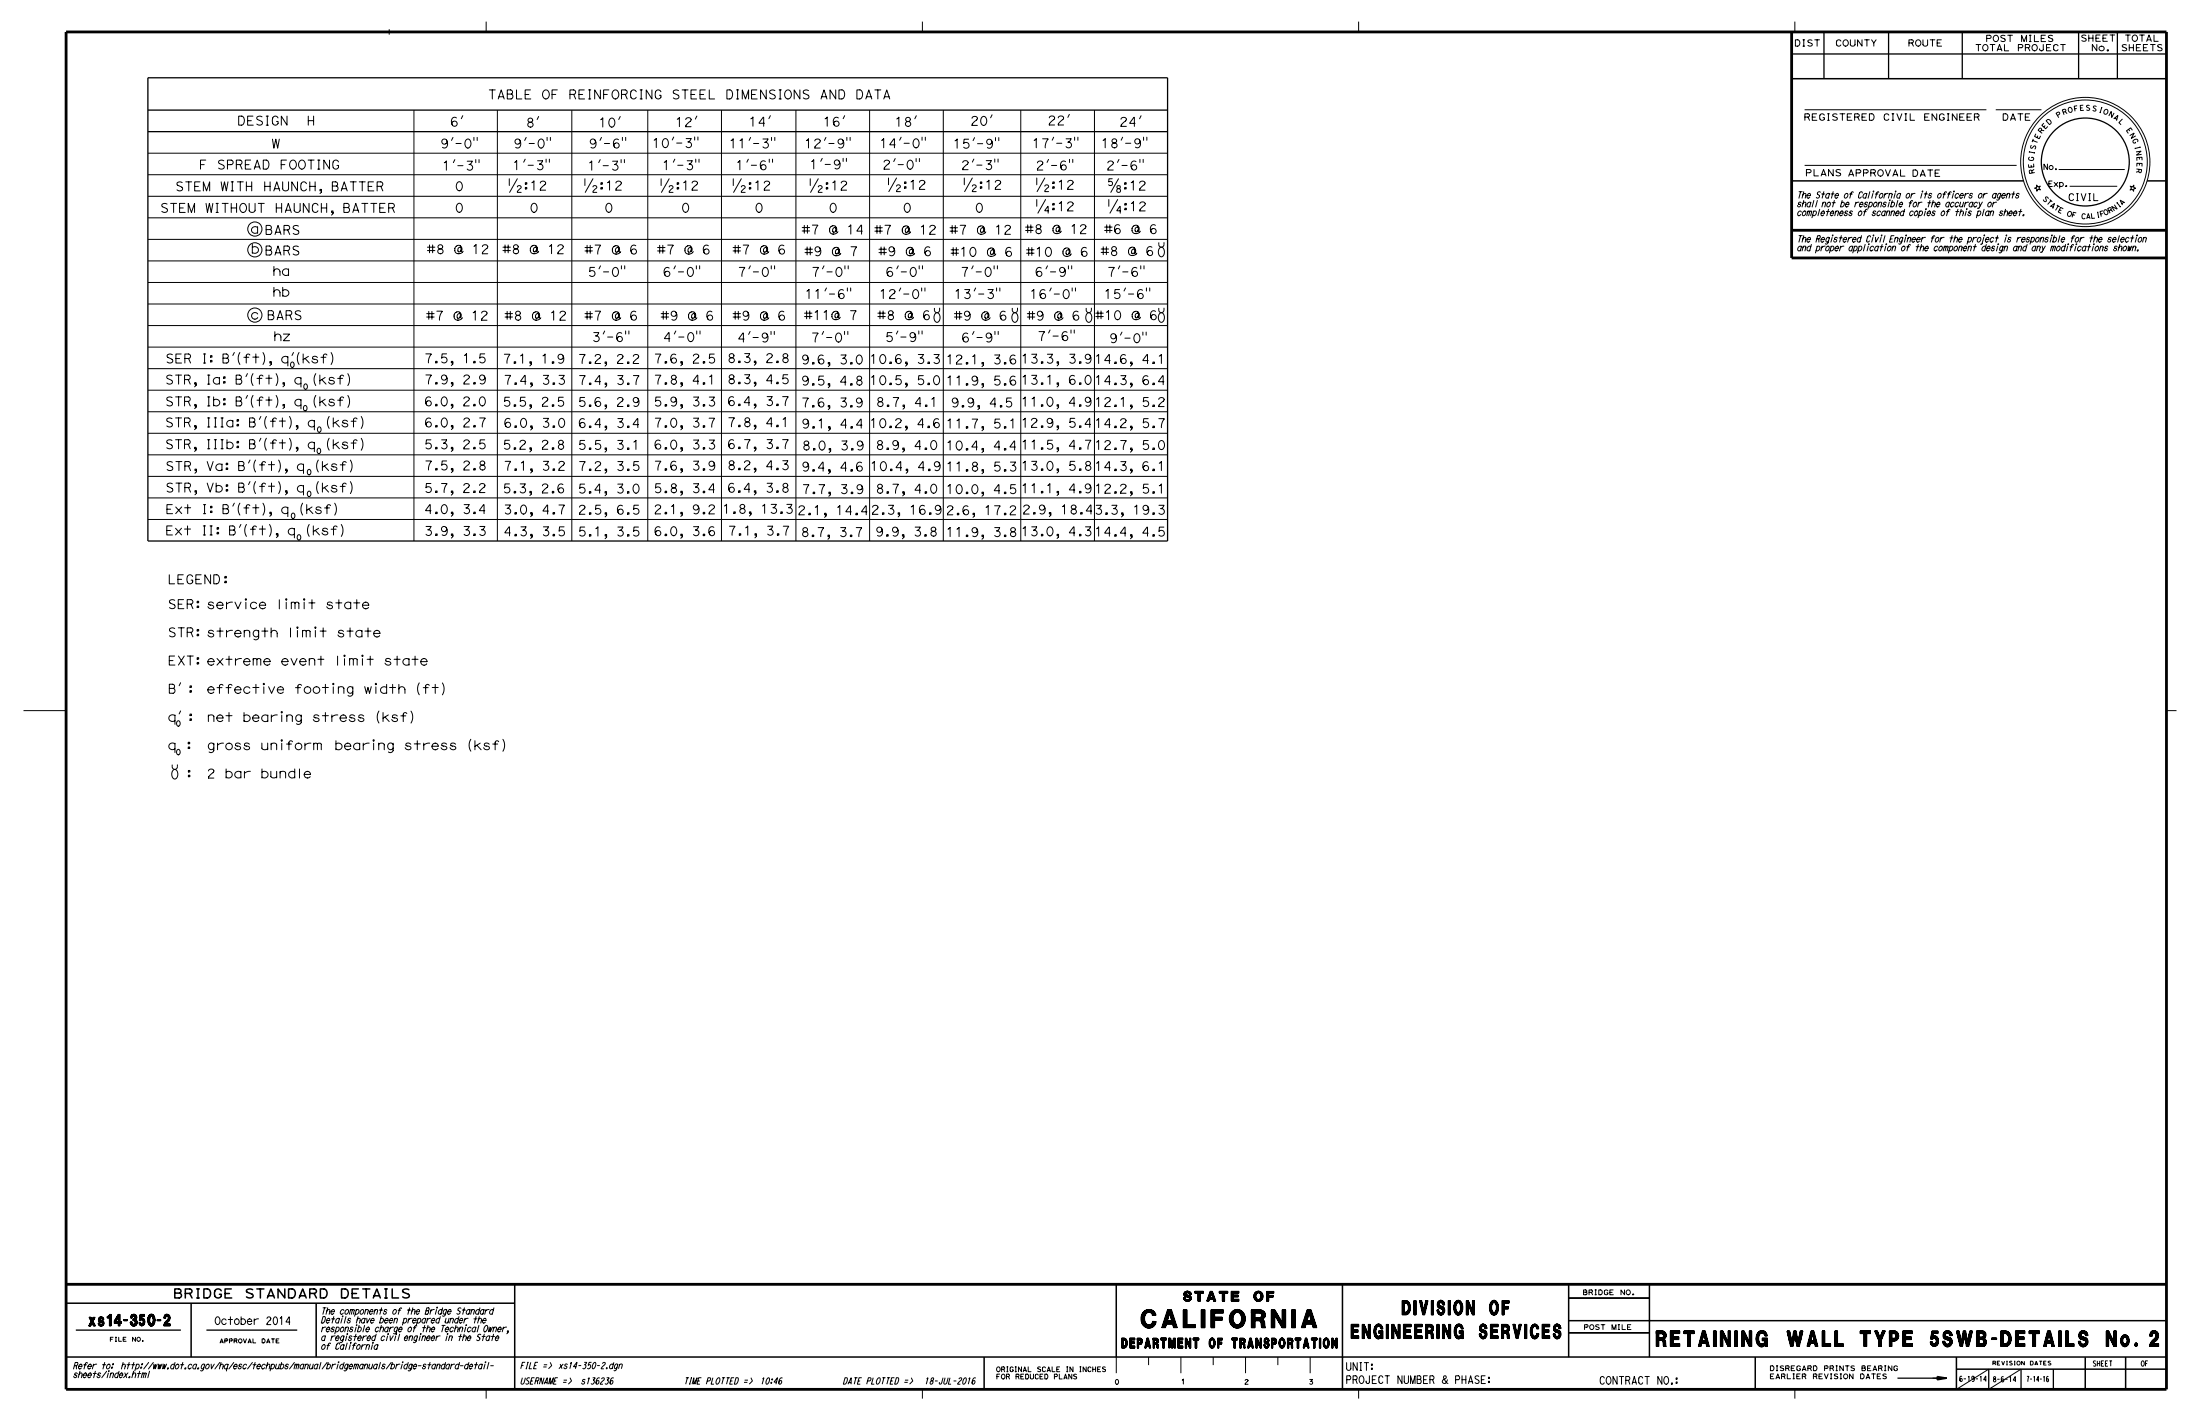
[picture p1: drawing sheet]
<svg xmlns="http://www.w3.org/2000/svg" width="432mm" height="279mm" viewBox="0 0 432 279" stroke-linecap="round" stroke-linejoin="round" font-family="sans-serif">
<g fill="none" stroke="#000" stroke-width=".25">
<path d="M29 15.3h200.2v90.9h-200.2zM351.6 10.6h73.6M358 6.3v9.1M370.7 6.3v9.1M385.1 6.3v9.1M408 6.3v9.1M415.6 6.3v9.1M29 21.6h200.2M29 25.8h200.2M14.9 261h20.6M40.5 261h17.8M307.9 261.5h15.8"/>
<path d="M372.4 270.4h8.9M390.3 268.7v3.9M396.7 268.7v3.9M403 268.7v3.9"/>
<circle cx="409.3" cy="31.8" r="8.6"/>
</g>
<g fill="none" stroke="#000" stroke-width=".2">
<path d="M76.4 5.7v1.1M95.4 4.2v2.1M181 4.2v2.1M266.7 4.2v2.1M352.3 4.2v2.1M29 30.1h200.2M29 34.3h200.2M29 38.5h200.2M81.2 21.6v84.6M88.9 27l-.3 .6M89.3 31.3l-.3 .6M90.8 22.7l-.3 .6"/>
<path d="M93 27v.6M93.4 31.3v.6M93.7 27v.6M94 31.3v.6M97.6 21.6v84.6M100 35.1v1.3M101.5 36.7a.37 .37 0 0 1 .5-.3 .37 .37 0 0 1 .3 .5l-.7 .6-.1 .3h.8M101.5 35.1l-1.5 2.7M103.1 31.2l-.3 .6M103.1 36.8h.3v.3h-.3zM103.1 35.8h.3v.3h-.3zM103.3 27l-.3 .6"/>
<path d="M104.4 35.9l.4-.4v1.8M105.7 22.9l-.3 .5M106 35.9a.49 .49 0 0 1 .7-.4 .49 .49 0 0 1 .2 .8l-.6 .5-.3 .5h1.1M107.2 31.2v.6M107.4 27v.6M107.8 31.2v.6M108 27v.6M112.2 21.6v84.6M114.8 35.1v1.3M116.4 36.7a.37 .37 0 0 1 .4-.3 .37 .37 0 0 1 .3 .5l-.7 .6v.3h.7M116.4 35.1l-1.5 2.7M117.8 31.3l-.3 .6"/>
<path d="M118 36.8h.2v.3h-.2zM118 35.8h.2v.3h-.2zM118.1 27l-.3 .6M119.2 35.9l.4-.4v1.8M120.9 35.9a.49 .49 0 0 1 .6-.4 .49 .49 0 0 1 .3 .8l-.7 .5-.2 .5h1M121.7 22.9l-.3 .5M121.9 31.3v.6M122.2 27v.6M122.6 31.3v.6M122.8 27v.6M127.1 21.6v84.6M129.8 35.1v1.3"/>
<path d="M131.3 36.7a.37 .37 0 0 1 .5-.3 .37 .37 0 0 1 .3 .5l-.7 .6-.1 .3h.8M131.3 35.1l-1.5 2.7M132.2 26.9l-.3 .6M132.4 31.2l-.2 .6M132.9 36.8h.3v.3h-.3zM132.9 35.8h.3v.3h-.3zM134.2 35.9l.4-.4v1.8M135.8 35.9a.49 .49 0 0 1 .7-.4 .49 .49 0 0 1 .2 .8l-.6 .5-.3 .5h1.1M136.3 26.9v.6M136.6 31.2v.6M136.8 22.8l-.3 .6M137 26.9v.6"/>
<path d="M137.2 31.2v.6M141.6 21.6v84.6M143.9 35.1v1.3M145.5 36.7a.37 .37 0 0 1 .5-.3 .37 .37 0 0 1 .2 .5l-.7 .6v.3h.8M145.5 35.1l-1.5 2.7M146.9 31.2l-.3 .6M147.1 36.8h.3v.3h-.3zM147.1 35.8h.3v.3h-.3zM147.3 27l-.3 .6M148.3 35.9l.5-.4v1.8M150 35.9a.49 .49 0 0 1 .7-.4 .49 .49 0 0 1 .2 .8l-.7 .5-.2 .5h1.1M151 31.2v.6"/>
<path d="M151.2 22.7l-.3 .6M151.4 27v.6M151.6 31.2v.6M152.1 27v.6M156.2 21.6v84.6M159 35.1v1.3M160.6 36.7a.37 .37 0 0 1 .5-.3 .37 .37 0 0 1 .2 .5l-.7 .6v.3h.8M160.6 35.1l-1.5 2.7M161.4 31.1l-.3 .6M162.1 27l-.3 .6M162.2 36.8h.3v.3h-.3zM162.2 35.8h.3v.3h-.3z"/>
<path d="M163.5 35.9l.4-.4v1.8M165.1 35.9a.49 .49 0 0 1 .7-.4 .49 .49 0 0 1 .2 .8l-.6 .5-.3 .5h1.1M165.5 31.1v.6M165.8 22.7l-.3 .6M166.1 31.1v.6M166.2 27v.6M166.9 27v.6M170.7 21.6v84.6M174.4 34.9v1.4M175.7 31.1l-.3 .6M176 36.5a.37 .37 0 0 1 .4-.2 .37 .37 0 0 1 .3 .4l-.7 .7v.2h.7M176 34.9l-1.5 2.7"/>
<path d="M176.9 26.9l-.3 .6M177.5 36.6h.3v.3h-.3zM177.5 35.7h.3v.3h-.3zM178.8 35.7l.4-.3v1.8M179.8 31.1v.6M179.8 22.7l-.2 .6M180.5 31.1v.6M180.5 35.8a.49 .49 0 0 1 .6-.4 .49 .49 0 0 1 .3 .7l-.7 .6-.2 .5h1M181 26.9v.6M181.6 26.9v.6M185.1 21.6v84.6M189.3 34.9v1.4"/>
<path d="M190.8 36.5a.37 .37 0 0 1 .5-.2 .37 .37 0 0 1 .3 .4l-.7 .7-.1 .2h.8M190.8 34.9l-1.5 2.7M191.1 31.2l-.3 .6M191.3 27l-.3 .6M192.4 36.6h.3v.3h-.3zM192.4 35.7h.3v.3h-.3zM193.7 35.7l.4-.3v1.8M194.7 22.5l-.3 .6M195.2 31.2v.6M195.4 35.8a.49 .49 0 0 1 .6-.4 .49 .49 0 0 1 .2 .7l-.6 .6-.2 .5h1M195.4 27v.6M195.9 31.2v.6"/>
<path d="M196 27v.6M200.3 21.6v84.6M203.5 34.9v1.4M203.5 39.2v1.3M205.1 36.5a.37 .37 0 0 1 .4-.2 .37 .37 0 0 1 .3 .4l-.7 .7v.2h.7M205.1 34.9l-1.5 2.7M205.2 39.2l-1.5 2.6M205.8 31.3l-.3 .6M206.6 39.9h.3v.3h-.3zM206.6 36.6h.3v.3h-.3zM206.6 35.7h.3v.3h-.3zM206.8 26.9l-.3 .6"/>
<path d="M207.9 35.7l.4-.3v1.8M207.9 39.9l.4-.3v1.8M209.6 40a.49 .49 0 0 1 .6-.4 .49 .49 0 0 1 .3 .7l-.7 .6-.2 .5h1M209.6 35.8a.49 .49 0 0 1 .6-.4 .49 .49 0 0 1 .3 .7l-.7 .6-.2 .5h1M209.9 22.4l-.3 .6M209.9 31.3v.6M210.6 31.3v.6M210.9 26.9v.6M211.6 26.9v.6M214.8 21.6v84.6M217.6 39.2v1.3M218.3 35.1h-.6l-.1 .6 .3-.1a.42 .42 0 0 1 .4 .5 .42 .42 0 0 1-.7 .2"/>
<path d="M219.4 39.2l-1.5 2.6M219.5 37a.38 .38 0 0 0-.3 .6 .38 .38 0 0 0 .7 0 .38 .38 0 0 0-.3-.6l-.3-.1v-.4h.5v.4l-.2 .1M219.5 35.1l-1.5 2.7M219.6 31.3l-.3 .6M220.3 26.9l-.2 .6M220.8 36.8h.2v.3h-.2zM220.8 35.8h.2v.3h-.2zM220.8 39.9h.3v.3h-.3zM222 35.9l.4-.4v1.8M222.1 39.9l.4-.3v1.8M223.7 35.9a.49 .49 0 0 1 .6-.4 .49 .49 0 0 1 .3 .8l-.7 .5-.2 .5h1M223.7 40a.49 .49 0 0 1 .7-.4 .49 .49 0 0 1 .2 .7l-.6 .6-.3 .5h1.1"/>
<path d="M223.7 31.3v.6M224 22.7l-.3 .6M224.4 31.3v.6M224.5 26.9v.6M225.1 26.9v.6M354.2 21.5h35.7M354.2 32.5h41.6M367.6 38l-.2 .9M370.8 39.7l-.2 .9M372 38l-.3 .9M377.2 38l-.2 .9M383.4 38l-.2 .9"/>
<path d="M391.7 21.5h9M399.7 36.3l.3 .4 .4-.2-.2 .4 .3 .4-.5-.2-.2 .4v-.4l-.5-.2 .4-.1zM404.1 33.3h12.9M406.2 36.6h9.4M418.1 36.5l.4 .2 .3-.4v.5l.4 .1-.4 .2v.4l-.3-.3-.4 .1 .3-.4zM29 42.7h200.2M29 47h200.2M29 59.7h200.2M29 51.2h200.2M29 55.4h200.2M117.9 52.2l-.3 .6M122 52.2v.6"/>
<path d="M122.6 52.2v.6M132.6 52.2l-.3 .6M136.7 52.2v.6M137.3 52.2v.6M147.3 52.2l-.3 .6M151.4 52.2v.6M152 52.2v.6M161.7 52.2l-.3 .6M162.2 56.5l-.3 .6M165.8 52.2v.6M166.3 56.5v.6M166.5 52.2v.6"/>
<path d="M167 56.5v.6M176.3 52.2l-.3 .6M176.8 56.5l-.3 .6M180.4 52.2v.6M180.9 56.5v.6M181.1 52.2v.6M181.5 56.5v.6M191 52.2l-.3 .6M191.5 56.5l-.3 .6M195.1 52.2v.6M195.6 56.5v.6M195.8 52.2v.6"/>
<path d="M196.2 56.5v.6M205.6 52.2l-.3 .6M205.8 41.4h-.7l.6-.9v1.3M206.3 56.5l-.3 .6M206.6 40.9h.3v.3h-.3zM209.7 52.2v.6M210.3 52.2v.6M210.4 56.5v.6M211.1 56.5v.6M219.8 52.2l-.3 .6M220 41.4h-.8l.6-.9 .1 1.3M220.8 40.9h.3v.3h-.3z"/>
<path d="M220.9 56.5l-.3 .6M223.9 52.2v.6M224.5 52.2v.6M225 56.5v.6M225.7 56.5v.6M227.7 48.6l.2-.1a1.05 1.05 0 0 1 .6 1 1.05 1.05 0 0 1-.6 .9 1.08 1.08 0 0 1-.2-1.8zM228.5 47.5v.5a.51 .51 0 0 1-.6 .5 .51 .51 0 0 1-.5-.5v-.4M359.6 46.6l-.2 .9M366.7 48.3l-.2 .9M367.6 46.6l-.2 .9M369.2 46.6l-.2 .9M370.1 48.3l-.2 .9"/>
<path d="M374 46.6l-.2 .9M377.9 41.4l-.2 .9M385.9 41.4l-.2 .9M389.4 46.6l-.4 1.2-.2 .1M392.1 48.3l-.2 .9M393.7 46.6l-.2 .9M402.6 46.6l-.2 .9M405.8 48.3l-.2 .9M407.4 48.3l-.2 .9M410.9 48.3l-.3 .9M419.3 46.6l-.2 .9M29 63.9h200.2"/>
<path d="M29 68.1h200.2M29 72.3h200.2M29 76.6h200.2M46 69.2l-.3 .6M47.1 69.2a2.21 2.21 0 0 0 0 2.3M48.6 73.3l-.3 .6M48.6 77.6l-.3 .6M49.7 73.3a2.21 2.21 0 0 0 0 2.4M49.7 77.6a2.21 2.21 0 0 0 0 2.3M51.6 69.2a2.21 2.21 0 0 1 0 2.3M54.2 73.3a2.21 2.21 0 0 1 0 2.4M54.2 77.6a2.21 2.21 0 0 1 0 2.3"/>
<path d="M57.6 69.2l-.3 .6M58.7 69.2a2.21 2.21 0 0 0 0 2.3M62 73.3a2.21 2.21 0 0 0 0 2.4M62 77.6a2.21 2.21 0 0 0 0 2.3M65 69.2a2.21 2.21 0 0 1 0 2.3M68.3 73.3a2.21 2.21 0 0 1 0 2.4M68.3 77.6a2.21 2.21 0 0 1 0 2.3M118.7 65l-.3 .5M122.8 64.9v.7M123.4 64.9v.7M132.6 65l-.3 .5M136.8 64.9v.7"/>
<path d="M137.4 64.9v.7M147.2 65l-.3 .6M151.3 65v.6M152 65v.6M161.7 65l-.3 .6M165.8 65v.6M166.4 65v.6M176.2 65l-.3 .5M180.3 64.9v.7M181 64.9v.7M183.7 61.4h.2a1.05 1.05 0 0 1 .6 .9 1.05 1.05 0 0 1-.6 1 1.08 1.08 0 0 1-.2-1.9zM184.4 60.4v.5a.51 .51 0 0 1-.5 .5 .51 .51 0 0 1-.5-.5v-.5"/>
<path d="M191.2 65l-.3 .6M195.3 65v.6M195.9 65v.6M199 61.4h.2a1.05 1.05 0 0 1 .6 .9 1.05 1.05 0 0 1-.6 1 1.08 1.08 0 0 1-.2-1.9zM199.7 60.4v.5a.51 .51 0 0 1-.5 .5 .51 .51 0 0 1-.5-.5v-.5M206.1 64.8l-.3 .6M210.2 64.8v.6M210.8 64.8v.6M213.5 61.4h.2a1.05 1.05 0 0 1 .6 .9 1.05 1.05 0 0 1-.6 1 1.08 1.08 0 0 1-.2-1.9zM214.2 60.4v.5a.51 .51 0 0 1-.5 .5 .51 .51 0 0 1-.5-.5v-.5M220.2 65.2l-.3 .6M224.3 65.2v.6"/>
<path d="M225 65.2v.6M227.7 61.4h.2a1.05 1.05 0 0 1 .6 .9 1.05 1.05 0 0 1-.6 1 1.08 1.08 0 0 1-.2-1.9zM228.5 60.4v.5a.51 .51 0 0 1-.6 .5 .51 .51 0 0 1-.5-.5v-.5M29 80.8h200.2M29 85h200.2M29 89.3h200.2M29 93.5h200.2M29 97.7h200.2M46 98.7l-.3 .6M47.1 98.7a2.21 2.21 0 0 0 0 2.4M49.1 90.3l-.3 .6M49.1 94.5l-.3 .6"/>
<path d="M50.2 90.3a2.21 2.21 0 0 0 0 2.3M50.2 94.5a2.21 2.21 0 0 0 0 2.3M51.2 81.7l-.3 .6M51.2 86l-.3 .6M51.6 98.7a2.21 2.21 0 0 1 0 2.4M52.3 81.7a2.21 2.21 0 0 0 0 2.4M52.3 86a2.21 2.21 0 0 0 0 2.3M54.7 90.3a2.21 2.21 0 0 1 0 2.3M54.7 94.5a2.21 2.21 0 0 1 0 2.4M56.8 81.7a2.21 2.21 0 0 1 0 2.4M56.8 86a2.21 2.21 0 0 1 0 2.4M59.4 98.7a2.21 2.21 0 0 0 0 2.4"/>
<path d="M62.5 90.3a2.21 2.21 0 0 0 0 2.3M62.5 94.5a2.21 2.21 0 0 0 0 2.3M64.6 81.7a2.21 2.21 0 0 0 0 2.4M64.6 86a2.21 2.21 0 0 0 0 2.3M65.7 98.7a2.21 2.21 0 0 1 0 2.4M68.8 90.3a2.21 2.21 0 0 1 0 2.3M68.8 94.5a2.21 2.21 0 0 1 0 2.4M70.9 81.7a2.21 2.21 0 0 1 0 2.4M70.9 86a2.21 2.21 0 0 1 0 2.4M29 101.9h200.2M47.3 102.9l-.3 .6M48.3 118.2v1.3"/>
<path d="M48.4 102.9a2.21 2.21 0 0 0 0 2.4M52.9 102.9a2.21 2.21 0 0 1 0 2.4M56.2 118.2v1.3M59.7 118.2v1.3M60.7 102.9a2.21 2.21 0 0 0 0 2.4M67 102.9a2.21 2.21 0 0 1 0 2.4M4.6 139.5h8.4M35.5 139.5l-.3 .6M35.5 134l-.3 .6M51.8 134.8v1.3M58.4 123.7v1.3M61.9 123.7v1.3"/>
<path d="M65.4 134.8v1.3M67.6 129.3v1.2M71.1 129.3v1.2M73.8 134.8v1.3M74.4 139.5a2.21 2.21 0 0 0 0 2.4M80.7 139.5a2.21 2.21 0 0 1 0 2.4M82.3 134a2.21 2.21 0 0 0 0 2.3M86.8 134a2.21 2.21 0 0 1 0 2.4M425.2 139.5h2M34.1 151.1l.2-.1a1.05 1.05 0 0 1 .6 .9 1.05 1.05 0 0 1-.6 1 1.08 1.08 0 0 1-.2-1.8zM34.8 150v.5a.51 .51 0 0 1-.5 .5 .51 .51 0 0 1-.5-.5v-.4M36.9 146.6h.3v.3h-.3z"/>
<path d="M36.9 145.7h.3v.3h-.3zM37 152.1h.3v.3h-.3zM37 151.2h.3v.3h-.3zM55.3 140.3v1.3M55.3 145.9v1.2M73.3 145.9v1.2M92.4 145.1a2.21 2.21 0 0 0 0 2.3M98.7 145.1a2.21 2.21 0 0 1 0 2.3M67.1 258.7l-.2 .9M85.7 257l-.3 .9M21.3 269.4l-.3 1M22 268.3h.1v.2h-.2z"/>
<path d="M22.1 267.6h.2l-.1 .2h-.1zM66.4 267.7l-.3 .9M68.1 262.2l-.3 .9M68.7 263.9l-.2 .9M69.9 260.4l-.3 1M73.1 263.9l-.2 .9M76.1 262.2l-.3 .9M77.7 262.2l-.3 .9M78.9 267.7l-.2 .9M82.5 262.2l-.3 .9M87.7 262.2l-.2 .9M91.4 260.4l-.2 1"/>
<path d="M95.2 267.7l-.3 .9M95.4 272.6v1.9M181 272.6v1.9M219.1 266.3v3.2M225.4 266.3v1.6M231.8 266.3v3.2M238.1 266.3v1.6M244.5 266.3v3.2M250.8 266.3v1.6M257.1 266.3v3.2M266.7 272.6v1.9M352.3 272.6v1.9"/>
<path d="M379.3 270.4h2.8M390.3 268.7l-6.3 3.9M396.7 268.7l-6.4 3.9"/>
<circle cx="367.7" cy="37.6" r=".08"/>
<circle cx="370.9" cy="39.3" r=".08"/>
<circle cx="372.1" cy="37.6" r=".08"/>
<circle cx="377.3" cy="37.6" r=".08"/>
<circle cx="383.5" cy="37.6" r=".08"/>
<circle cx="409.3" cy="31.8" r="12.7"/>
<circle cx="409.3" cy="31.8" r="12.2"/>
<circle cx="50" cy="49" r="1.39"/>
<circle cx="50" cy="44.9" r="1.39"/>
<circle cx="359.7" cy="46.2" r=".08"/>
<circle cx="366.8" cy="47.9" r=".08"/>
<circle cx="367.7" cy="46.2" r=".08"/>
<circle cx="369.3" cy="46.2" r=".08"/>
<circle cx="370.2" cy="47.9" r=".08"/>
<circle cx="374.1" cy="46.2" r=".08"/>
<circle cx="378" cy="41" r=".08"/>
<circle cx="386" cy="41" r=".08"/>
<circle cx="389.5" cy="46.2" r=".08"/>
<circle cx="392.2" cy="47.9" r=".08"/>
<circle cx="393.8" cy="46.2" r=".08"/>
<circle cx="402.7" cy="46.2" r=".08"/>
<circle cx="405.9" cy="47.9" r=".08"/>
<circle cx="407.5" cy="47.9" r=".08"/>
<circle cx="411" cy="47.9" r=".08"/>
<circle cx="419.4" cy="46.2" r=".08"/>
<circle cx="50" cy="61.8" r="1.39"/>
<circle cx="48.3" cy="117.6" r=".13"/>
<circle cx="56.2" cy="117.6" r=".13"/>
<circle cx="59.7" cy="117.6" r=".13"/>
<circle cx="51.8" cy="134.2" r=".13"/>
<circle cx="55.3" cy="139.8" r=".13"/>
<circle cx="58.4" cy="123.2" r=".13"/>
<circle cx="61.9" cy="123.2" r=".13"/>
<circle cx="65.4" cy="134.2" r=".13"/>
<circle cx="67.6" cy="128.7" r=".13"/>
<circle cx="71.1" cy="128.7" r=".13"/>
<circle cx="73.8" cy="134.2" r=".13"/>
<circle cx="55.3" cy="145.3" r=".13"/>
<circle cx="73.3" cy="145.3" r=".13"/>
<circle cx="67.2" cy="258.3" r=".08"/>
<circle cx="85.8" cy="256.6" r=".08"/>
<circle cx="21.4" cy="269.1" r=".08"/>
<circle cx="66.5" cy="267.3" r=".08"/>
<circle cx="68.2" cy="261.8" r=".08"/>
<circle cx="68.9" cy="263.5" r=".08"/>
<circle cx="70" cy="260" r=".08"/>
<circle cx="73.2" cy="263.5" r=".08"/>
<circle cx="76.2" cy="261.8" r=".08"/>
<circle cx="77.8" cy="261.8" r=".08"/>
<circle cx="79" cy="267.3" r=".08"/>
<circle cx="82.6" cy="261.8" r=".08"/>
<circle cx="87.8" cy="261.8" r=".08"/>
<circle cx="91.5" cy="260" r=".08"/>
<circle cx="95.3" cy="267.3" r=".08"/>
</g>
<g fill="none" stroke="#000" stroke-width=".3">
<path d="M351.6 15.4h73.6M351.6 35.5h45.6M421.4 35.5h3.8M13 255.7h88M37.5 255.7v10.6M62.1 255.7v10.6M101 252v20.6M219.1 252v14.3M263.5 252v20.6M307.9 252v14.3M307.9 254.7h15.8M307.9 259.2h117.3"/>
<path d="M323.7 252v14.3M13 266.3h412.2M193.2 266.3v6.3M307.9 261.5h15.8M344.5 266.3v6.3M380.2 270.4h1.9M380.2 270.1l1.9 .3-1.9 .4zM380.5 270.3l.7 .1-.7 .2zM384 266.3v6.3M384 268.7h41.2M409.3 266.3v6.3M417.2 266.3v6.3"/>
</g>
<path d="M13 6.3h412.2v266.3h-412.2zM351.6 6.3v44.3h73.6M351.6 45.2h73.6M13 252h412.2" fill="none" stroke="#000" stroke-width=".55"/>
<text font-size="3.5" x="223.9" y="260.5">CALIFORNIA</text>
<text font-size="3" x="325.1" y="264.2">RETAINING WALL TYPE 5SWB-DETAILS No. 2</text>
<g font-size="2.8">
<text x="265.2" y="262.7">ENGINEERING SERVICES</text>
<text x="275.2" y="258">DIVISION OF</text>
</g>
<text font-size="2.2" x="17.4" y="260.2">xs14-350-2</text>
<g font-size="1.9">
<text x="232.3" y="255.3">STATE OF</text>
<text x="220.1" y="264.5">DEPARTMENT OF TRANSPORTATION</text>
</g>
<g font-size="1.8">
<text x="95.7" y="19.4">TABLE OF REINFORCING STEEL DIMENSIONS AND DATA</text>
<text x="46.5" y="24.6">DESIGN</text>
<text x="53.2" y="29.1">W</text>
<text x="59.7" y="24.6">H</text>
<text x="86.4" y="29">9’-0&quot;</text>
<text x="88.3" y="24.8">6’</text>
<text x="100.7" y="29">9’-0&quot;</text>
<text x="103.2" y="24.9">8’</text>
<text x="115.5" y="29">9’-6&quot;</text>
<text x="117.4" y="24.9">10’</text>
<text x="127.9" y="29">10’-3&quot;</text>
<text x="132.5" y="24.8">12’</text>
<text x="143" y="29">11’-3&quot;</text>
<text x="146.9" y="24.8">14’</text>
<text x="157.8" y="29">12’-9&quot;</text>
<text x="161.5" y="24.8">16’</text>
<text x="172.6" y="29">14’-0&quot;</text>
<text x="175.5" y="24.8">18’</text>
<text x="187" y="29.1">15’-9&quot;</text>
<text x="190.4" y="24.6">20’</text>
<text x="202.5" y="29">17’-3&quot;</text>
<text x="205.6" y="24.5">22’</text>
<text x="216" y="29">18’-9&quot;</text>
<text x="219.7" y="24.8">24’</text>
<text x="39" y="33.2">F SPREAD FOOTING</text>
<text x="86.7" y="33.4">1’-3&quot;</text>
<text x="100.5" y="33.3">1’-3&quot;</text>
<text x="115.3" y="33.4">1’-3&quot;</text>
<text x="129.9" y="33.3">1’-3&quot;</text>
<text x="144.3" y="33.3">1’-6&quot;</text>
<text x="158.8" y="33.1">1’-9&quot;</text>
<text x="173.2" y="33.2">2’-0&quot;</text>
<text x="188.6" y="33.3">2’-3&quot;</text>
<text x="203.3" y="33.4">2’-6&quot;</text>
<text x="217.1" y="33.4">2’-6&quot;</text>
<text x="31.4" y="41.7">STEM WITHOUT HAUNCH, BATTER</text>
<text x="34.4" y="37.5">STEM WITH HAUNCH, BATTER</text>
<text x="89.2" y="37.4">0</text>
<text x="89.2" y="41.6">0</text>
<text x="103.9" y="41.6">0</text>
<text x="118.6" y="41.6">0</text>
<text x="133.7" y="41.6">0</text>
<text x="148.1" y="41.6">0</text>
<text x="162.6" y="41.6">0</text>
<text x="177.2" y="41.6">0</text>
<text x="191.3" y="41.6">0</text>
<text x="49.1" y="45.8">a BARS</text>
<text x="157.3" y="45.9">#7 @ 14</text>
<text x="171.6" y="46">#7 @ 12</text>
<text x="186.3" y="46">#7 @ 12</text>
<text x="201.2" y="45.8">#8 @ 12</text>
<text x="216.7" y="45.8">#6 @ 6</text>
<text x="49.2" y="49.7">b BARS</text>
<text x="83.8" y="49.8">#8 @ 12</text>
<text x="98.6" y="49.8">#8 @ 12</text>
<text x="114.7" y="49.9">#7 @ 6</text>
<text x="128.9" y="49.9">#7 @ 6</text>
<text x="143.7" y="49.9">#7 @ 6</text>
<text x="157.9" y="50.2">#9 @ 7</text>
<text x="172.4" y="50.2">#9 @ 6</text>
<text x="186.5" y="50.3">#10 @ 6</text>
<text x="201.4" y="50.3">#10 @ 6</text>
<text x="216" y="50.1">#8 @ 6</text>
<text x="53.4" y="54.1">ha</text>
<text x="53.4" y="58.2">hb</text>
<text x="115.3" y="54.2">5’-0&quot;</text>
<text x="130" y="54.2">6’-0&quot;</text>
<text x="144.7" y="54.2">7’-0&quot;</text>
<text x="157.9" y="58.6">11’-6&quot;</text>
<text x="159.2" y="54.2">7’-0&quot;</text>
<text x="172.5" y="58.6">12’-0&quot;</text>
<text x="173.8" y="54.2">6’-0&quot;</text>
<text x="187.2" y="58.6">13’-3&quot;</text>
<text x="188.5" y="54.2">7’-0&quot;</text>
<text x="202" y="58.6">16’-0&quot;</text>
<text x="203" y="54.2">6’-9&quot;</text>
<text x="216.6" y="58.6">15’-6&quot;</text>
<text x="217.2" y="54.2">7’-6&quot;</text>
<text x="49.1" y="62.6">c</text>
<text x="52.3" y="62.7">BARS</text>
<text x="83.6" y="62.8">#7 @ 12</text>
<text x="99" y="62.8">#8 @ 12</text>
<text x="114.7" y="62.8">#7 @ 6</text>
<text x="129.6" y="62.8">#9 @ 6</text>
<text x="143.7" y="62.8">#9 @ 6</text>
<text x="157.8" y="62.7">#11@ 7</text>
<text x="172.2" y="62.7">#8 @ 6</text>
<text x="187.2" y="62.8">#9 @ 6</text>
<text x="201.5" y="62.8">#9 @ 6</text>
<text x="214.9" y="62.7">#10 @ 6</text>
<text x="32.4" y="71.2">SER I: B’(ft), q’(ksf)</text>
<text x="53.6" y="66.9">hz</text>
<text x="83.2" y="71.2">7.5, 1.5</text>
<text x="98.6" y="71.3">7.1, 1.9</text>
<text x="113.4" y="71.3">7.2, 2.2</text>
<text x="116.1" y="67">3’-6&quot;</text>
<text x="128.2" y="71.2">7.6, 2.5</text>
<text x="130.1" y="67">4’-0&quot;</text>
<text x="142.7" y="71.2">8.3, 2.8</text>
<text x="144.7" y="67.1">4’-9&quot;</text>
<text x="157.2" y="71.4">9.6, 3.0</text>
<text x="159.1" y="67.1">7’-0&quot;</text>
<text x="170.6" y="71.3">10.6, 3.3</text>
<text x="173.7" y="67">5’-9&quot;</text>
<text x="185.6" y="71.4">12.1, 3.6</text>
<text x="188.6" y="67.1">6’-9&quot;</text>
<text x="200.3" y="71.3">13.3, 3.9</text>
<text x="203.6" y="66.8">7’-6&quot;</text>
<text x="214.7" y="71.3">14.6, 4.1</text>
<text x="217.7" y="67.2">9’-0&quot;</text>
<text x="32.4" y="75.4">STR, Ia: B’(ft), q (ksf)</text>
<text x="83.2" y="75.3">7.9, 2.9</text>
<text x="98.8" y="75.4">7.4, 3.3</text>
<text x="113.4" y="75.5">7.4, 3.7</text>
<text x="128.2" y="75.4">7.8, 4.1</text>
<text x="142.7" y="75.3">8.3, 4.5</text>
<text x="157.2" y="75.6">9.5, 4.8</text>
<text x="170.6" y="75.5">10.5, 5.0</text>
<text x="185.6" y="75.6">11.9, 5.6</text>
<text x="200.3" y="75.4">13.1, 6.0</text>
<text x="214.7" y="75.5">14.3, 6.4</text>
<text x="32.4" y="83.8">STR, IIIa: B’(ft), q (ksf)</text>
<text x="32.4" y="79.7">STR, Ib: B’(ft), q (ksf)</text>
<text x="83.2" y="79.6">6.0, 2.0</text>
<text x="83.2" y="83.8">6.0, 2.7</text>
<text x="98.6" y="79.7">5.5, 2.5</text>
<text x="98.8" y="83.9">6.0, 3.0</text>
<text x="113.4" y="79.8">5.6, 2.9</text>
<text x="113.4" y="83.9">6.4, 3.4</text>
<text x="128.2" y="79.7">5.9, 3.3</text>
<text x="128.2" y="83.8">7.0, 3.7</text>
<text x="142.7" y="79.6">6.4, 3.7</text>
<text x="142.7" y="83.7">7.8, 4.1</text>
<text x="157.2" y="79.9">7.6, 3.9</text>
<text x="170.6" y="83.9">10.2, 4.6</text>
<text x="171.9" y="79.8">8.7, 4.1</text>
<text x="186.6" y="79.9">9.9, 4.5</text>
<text x="200.3" y="79.7">11.0, 4.9</text>
<text x="200.3" y="83.9">12.9, 5.4</text>
<text x="214.7" y="79.8">12.1, 5.2</text>
<text x="214.7" y="83.9">14.2, 5.7</text>
<text x="32.4" y="88.1">STR, IIIb: B’(ft), q (ksf)</text>
<text x="83.2" y="88.1">5.3, 2.5</text>
<text x="98.6" y="88.2">5.2, 2.8</text>
<text x="113.4" y="88.2">5.5, 3.1</text>
<text x="128.2" y="88.1">6.0, 3.3</text>
<text x="142.7" y="88">6.7, 3.7</text>
<text x="157.2" y="84">9.1, 4.4</text>
<text x="157.4" y="88.3">8.0, 3.9</text>
<text x="171.8" y="88.2">8.9, 4.0</text>
<text x="185.6" y="84">11.7, 5.1</text>
<text x="185.6" y="88.3">10.4, 4.4</text>
<text x="200.3" y="88.1">11.5, 4.7</text>
<text x="214.7" y="88.2">12.7, 5.0</text>
<text x="32.4" y="92.3">STR, Va: B’(ft), q (ksf)</text>
<text x="83.2" y="92.2">7.5, 2.8</text>
<text x="98.8" y="92.3">7.1, 3.2</text>
<text x="113.4" y="92.3">7.2, 3.5</text>
<text x="128.2" y="92.3">7.6, 3.9</text>
<text x="142.7" y="92.2">8.2, 4.3</text>
<text x="157.2" y="92.4">9.4, 4.6</text>
<text x="170.7" y="92.4">10.4, 4.9</text>
<text x="185.6" y="92.4">11.8, 5.3</text>
<text x="200.3" y="92.3">13.0, 5.8</text>
<text x="214.7" y="92.4">14.3, 6.1</text>
<text x="32.4" y="96.6">STR, Vb: B’(ft), q (ksf)</text>
<text x="32.4" y="100.8">Ext I: B’(ft), q (ksf)</text>
<text x="83.2" y="96.6">5.7, 2.2</text>
<text x="83.2" y="100.8">4.0, 3.4</text>
<text x="98.6" y="96.7">5.3, 2.6</text>
<text x="98.8" y="100.9">3.0, 4.7</text>
<text x="113.4" y="96.8">5.4, 3.0</text>
<text x="113.4" y="100.9">2.5, 6.5</text>
<text x="128.2" y="96.7">5.8, 3.4</text>
<text x="128.2" y="100.8">2.1, 9.2</text>
<text x="141.7" y="100.7">1.8, 13.3</text>
<text x="142.7" y="96.6">6.4, 3.8</text>
<text x="156.5" y="101">2.1, 14.4</text>
<text x="157.3" y="96.9">7.7, 3.9</text>
<text x="170.9" y="100.9">2.3, 16.9</text>
<text x="171.8" y="96.8">8.7, 4.0</text>
<text x="185.6" y="96.9">10.0, 4.5</text>
<text x="185.6" y="101">2.6, 17.2</text>
<text x="200.3" y="96.7">11.1, 4.9</text>
<text x="200.6" y="100.9">2.9, 18.43.3, 19.3</text>
<text x="214.7" y="96.8">12.2, 5.1</text>
<text x="32.4" y="105">Ext II: B’(ft), q (ksf)</text>
<text x="83.2" y="105.1">3.9, 3.3</text>
<text x="98.8" y="105.1">4.3, 3.5</text>
<text x="113.4" y="105.2">5.1, 3.5</text>
<text x="128.2" y="105.1">6.0, 3.6</text>
<text x="142.8" y="105">7.1, 3.7</text>
<text x="157.1" y="105.3">8.7, 3.7</text>
<text x="171.7" y="105.2">9.9, 3.8</text>
<text x="185.6" y="105.3">11.9, 3.8</text>
<text x="200.3" y="105.1">13.0, 4.3</text>
<text x="214.7" y="105.2">14.4, 4.5</text>
<text x="32.8" y="114.6">LEGEND:</text>
<text x="32.9" y="119.4">SER:service limit state</text>
<text x="32.9" y="125">STR: strength limit state</text>
<text x="32.9" y="130.5">EXT: extreme event limit state</text>
<text x="32.9" y="136">B’ :</text>
<text x="40.6" y="136.1">effective footing width (ft)</text>
<text x="32.9" y="141.6">q’ :</text>
<text x="40.6" y="141.6">net bearing stress (ksf)</text>
<text x="32.9" y="147.1">q</text>
<text x="40.6" y="147.1">gross uniform bearing stress (ksf)</text>
<text x="40.6" y="152.7">2 bar bundle</text>
<text x="33.9" y="254.7">BRIDGE STANDARD DETAILS</text>
</g>
<g font-size="1.5">
<text x="42.1" y="259.9">October 2014</text>
<text x="264.1" y="268.9">UNIT:</text>
<text x="264.1" y="271.5">PROJECT NUMBER &amp; PHASE:</text>
<text x="313.8" y="271.6">CONTRACT NO.:</text>
</g>
<text font-size="1.4" x="405.9" y="39.4">CIVIL</text>
<g font-size="1.3">
<text x="354" y="23.6">REGISTERED CIVIL ENGINEER</text>
<text x="392.9" y="23.6">DATE</text>
<text x="354.3" y="34.5">PLANS</text>
<text x="362.6" y="34.6">APPROVAL</text>
<text x="375.2" y="34.6">DATE</text>
<text x="352.6" y="40.6">shall not be responsible for the accuracy or</text>
<text x="352.6" y="38.9">The State of California or its officers or agents</text>
<text x="352.6" y="47.5">The Registered Civil Engineer for the project is responsible for the selection</text>
<text x="352.6" y="42.3">completeness of scanned copies of this plan sheet.</text>
<text x="352.6" y="49.2">and proper application of the component design and any modifications shown.</text>
<text x="62.9" y="257.9">The components of the Bridge Standard</text>
<text x="62.9" y="263.1">a registered civil engineer in the State</text>
<text x="62.9" y="261.4">responsible charge of the Technical Owner,</text>
<text x="62.9" y="259.6">Details have been prepared under the</text>
<text x="14.3" y="268.6">Refer to:</text>
<text x="22.9" y="268.6">http://www.dot.ca.gov/hq/esc/techpubs/manual/bridgemanuals/bridge-standard-detail-</text>
<text x="62.9" y="264.8">of California</text>
<text x="102" y="268.6">FILE =&gt;</text>
<text x="109.5" y="268.6">xs14-350-2.dgn</text>
<text x="14.3" y="270.4">sheets/index.html</text>
<text x="102" y="271.6">USERNAME =&gt;</text>
<text x="113.9" y="271.6">s136236</text>
<text x="134.1" y="271.6">TIME PLOTTED =&gt;</text>
<text x="149.1" y="271.6">10:46</text>
<text x="165.4" y="271.6">DATE PLOTTED =&gt;</text>
<text x="181.3" y="271.6">18-JUL-2016</text>
</g>
<g font-size="1.2">
<text x="352.1" y="9.1">DIST</text>
<text x="360.2" y="9.1">COUNTY</text>
<text x="374.4" y="9.1">ROUTE</text>
<text x="387.6" y="10">TOTAL PROJECT</text>
<text x="389.7" y="8.2">POST MILES</text>
<text x="408.3" y="8.1">SHEET</text>
<text x="410.4" y="10">No.</text>
<text x="416.3" y="10">SHEETS</text>
<text x="416.9" y="8.1">TOTAL</text>
</g>
<g font-size="1.1">
<text x="401" y="33.3">No.</text>
<text x="401.9" y="36.6">Exp.</text>
<text x="56.8" y="72.1">0</text>
<text x="59.4" y="76.4">0</text>
<text x="59.4" y="80.6">0</text>
<text x="62" y="89">0</text>
<text x="62.1" y="84.8">0</text>
<text x="60.1" y="93.2">0</text>
<text x="57" y="101.7">0</text>
<text x="60.1" y="97.4">0</text>
<text x="58.1" y="106">0</text>
<text x="34.5" y="142.5">0</text>
<text x="34.5" y="148.1">0</text>
<text x="410.7" y="268.1">SHEET</text>
<text x="420.2" y="268.1">OF</text>
<text x="384.5" y="271.1">6-19-14</text>
<text x="391.1" y="271.2">8-6-14</text>
<text x="397.7" y="271.1">7-14-16</text>
</g>
<g font-size="1">
<text x="403.9" y="23.2" transform="rotate(-31 403.9 23.2)">P</text>
<text x="405" y="22.6" transform="rotate(-20 405 22.6)">R</text>
<text x="406" y="22.2" transform="rotate(-15 406 22.2)">O</text>
<text x="407.1" y="21.9" transform="rotate(-10 407.1 21.9)">F</text>
<text x="408.2" y="21.7" transform="rotate(-4 408.2 21.7)">E</text>
<text x="409.3" y="21.7" transform="rotate(1 409.3 21.7)">S</text>
<text x="410.5" y="21.7" transform="rotate(12 410.5 21.7)">S</text>
<text x="411.8" y="22" transform="rotate(17 411.8 22)">I</text>
<text x="412.7" y="22.2" transform="rotate(22 412.7 22.2)">O</text>
<text x="413.7" y="22.7" transform="rotate(28 413.7 22.7)">N</text>
<text x="414.7" y="23.2" transform="rotate(33 414.7 23.2)">A</text>
<text x="415.7" y="23.9" transform="rotate(44 415.7 23.9)">L</text>
<text x="399.4" y="29.5" transform="rotate(-74 399.4 29.5)">S</text>
<text x="399.7" y="28.4" transform="rotate(-69 399.7 28.4)">T</text>
<text x="400.2" y="27.4" transform="rotate(-63 400.2 27.4)">E</text>
<text x="400.7" y="26.3" transform="rotate(-53 400.7 26.3)">R</text>
<text x="401.4" y="25.4" transform="rotate(-47 401.4 25.4)">E</text>
<text x="402.1" y="24.6" transform="rotate(-42 402.1 24.6)">D</text>
<text x="417.3" y="25.5" transform="rotate(55 417.3 25.5)">E</text>
<text x="417.9" y="26.4" transform="rotate(60 417.9 26.4)">N</text>
<text x="418.4" y="27.4" transform="rotate(65 418.4 27.4)">G</text>
<text x="419" y="28.8" transform="rotate(76 419 28.8)">I</text>
<text x="419.2" y="29.6" transform="rotate(81 419.2 29.6)">N</text>
<text x="399.1" y="31.7" transform="rotate(-85 399.1 31.7)">G</text>
<text x="399.2" y="32.9" transform="rotate(-96 399.2 32.9)">E</text>
<text x="399.2" y="30.4" transform="rotate(-79 399.2 30.4)">I</text>
<text x="399.4" y="34" transform="rotate(-101 399.4 34)">R</text>
<text x="419.4" y="33" transform="rotate(98 419.4 33)">R</text>
<text x="419.4" y="30.7" transform="rotate(87 419.4 30.7)">E</text>
<text x="419.4" y="31.9" transform="rotate(92 419.4 31.9)">E</text>
<text x="400.8" y="39.1" transform="rotate(46 400.8 39.1)">S</text>
<text x="401.5" y="39.8" transform="rotate(41 401.5 39.8)">T</text>
<text x="402.2" y="40.4" transform="rotate(37 402.2 40.4)">A</text>
<text x="403" y="41" transform="rotate(32 403 41)">T</text>
<text x="403.8" y="41.5" transform="rotate(27 403.8 41.5)">E</text>
<text x="414" y="41.9" transform="rotate(-29 414 41.9)">R</text>
<text x="414.9" y="41.5" transform="rotate(-34 414.9 41.5)">N</text>
<text x="415.9" y="40.8" transform="rotate(-38 415.9 40.8)">I</text>
<text x="416.4" y="40.4" transform="rotate(-43 416.4 40.4)">A</text>
<text x="405.6" y="42.3" transform="rotate(18 405.6 42.3)">O</text>
<text x="406.5" y="42.6" transform="rotate(13 406.5 42.6)">F</text>
<text x="408.4" y="42.9" transform="rotate(4 408.4 42.9)">C</text>
<text x="409.4" y="42.9" transform="rotate(-1 409.4 42.9)">A</text>
<text x="410.4" y="42.9" transform="rotate(-6 410.4 42.9)">L</text>
<text x="411.5" y="42.7" transform="rotate(-10 411.5 42.7)">I</text>
<text x="412.3" y="42.5" transform="rotate(-15 412.3 42.5)">F</text>
<text x="413.1" y="42.3" transform="rotate(-24 413.1 42.3)">O</text>
<text x="310.6" y="254.1">BRIDGE NO.</text>
<text x="310.8" y="260.9">POST MILE</text>
<text x="347.3" y="269">DISREGARD PRINTS BEARING</text>
<text x="347.3" y="270.6">EARLIER REVISION DATES</text>
</g>
<g font-size=".9">
<text x="195.5" y="269.2">ORIGINAL SCALE IN INCHES</text>
<text x="195.5" y="270.6">FOR REDUCED PLANS</text>
<text x="218.7" y="271.6">0</text>
<text x="231.8" y="271.6">1</text>
<text x="244.2" y="271.6">2</text>
<text x="256.9" y="271.6">3</text>
</g>
<g font-size=".8">
<text x="21.5" y="263.2">FILE NO.</text>
<text x="43" y="263.5">APPROVAL DATE</text>
<text x="391" y="267.9">REVISION DATES</text>
</g>
</svg>
